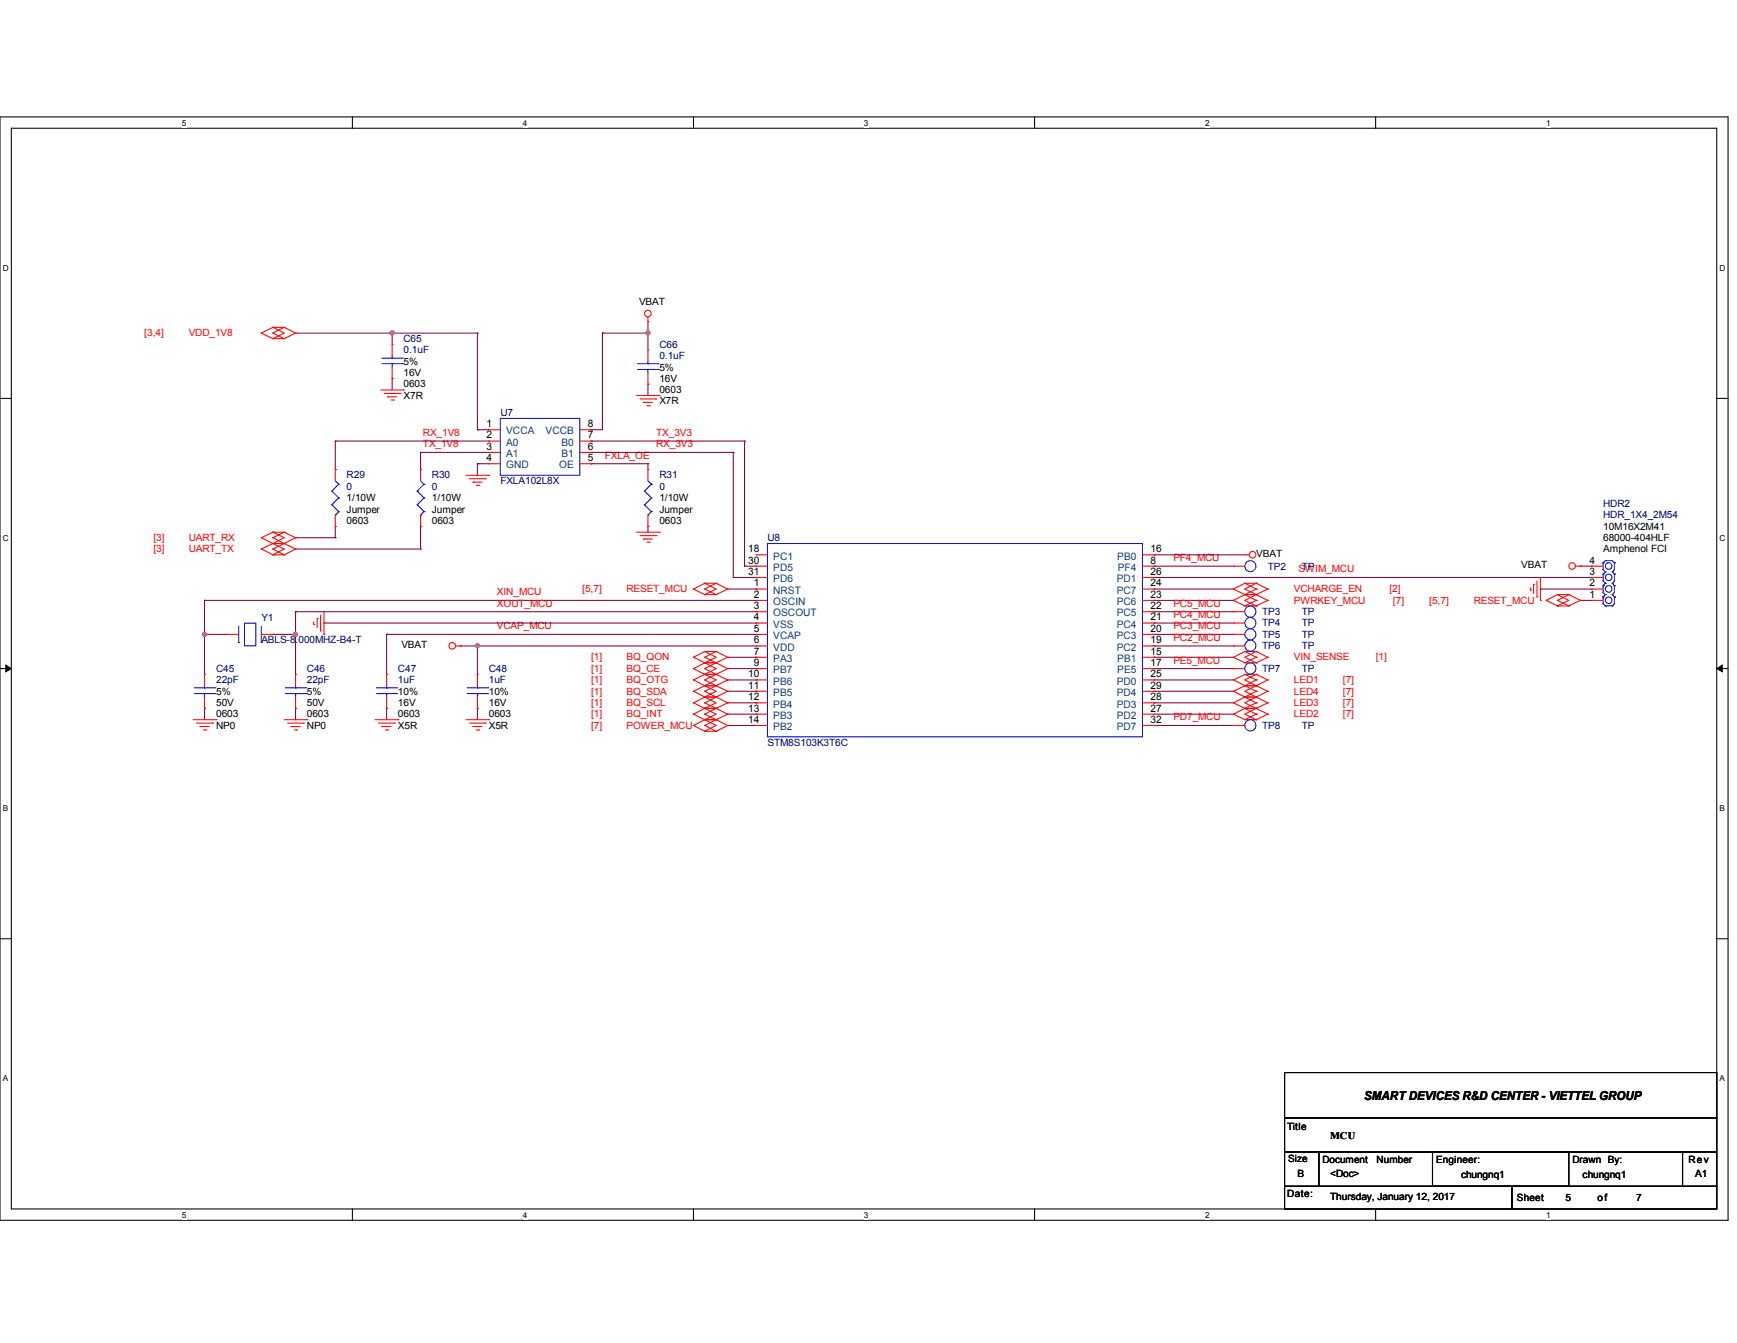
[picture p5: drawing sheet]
<svg xmlns="http://www.w3.org/2000/svg" width="279mm" height="216mm" viewBox="0 0 279 216" stroke-linecap="round" stroke-linejoin="round" font-family="sans-serif">
<path d="M0 18.8h278v177.4h-278zM1.8 20.6h274.3v173.8h-274.3z" fill="none" stroke="#000" stroke-width=".17"/>
<g fill="#fff">
<path d="M29.3 19h.7v1.5h-.7z"/>
<path d="M29.3 194.6h.7v1.4h-.7z"/>
</g>
<path d="M56.7 18.8v1.8M56.7 194.4v1.8" fill="none" stroke="#000" stroke-width=".17"/>
<g fill="#fff">
<path d="M84.1 19h.7v1.5h-.7z"/>
<path d="M84.1 194.6h.7v1.4h-.7z"/>
</g>
<path d="M111.5 18.8v1.8M111.5 194.4v1.8" fill="none" stroke="#000" stroke-width=".17"/>
<g fill="#fff">
<path d="M139 19h.7v1.5h-.7z"/>
<path d="M139 194.6h.7v1.4h-.7z"/>
</g>
<path d="M166.4 18.8v1.8M166.4 194.4v1.8" fill="none" stroke="#000" stroke-width=".17"/>
<g fill="#fff">
<path d="M193.8 19h.8v1.5h-.8z"/>
<path d="M193.8 194.6h.8v1.4h-.8z"/>
</g>
<path d="M221.3 18.8v1.8M221.3 194.4v1.8" fill="none" stroke="#000" stroke-width=".17"/>
<g fill="#fff">
<path d="M248.7 19h.7v1.5h-.7z"/>
<path d="M248.7 194.6h.7v1.4h-.7z"/>
<path d="M.5 42.3h.9v1.5h-.9z"/>
<path d="M276.6 42.3h.9v1.5h-.9z"/>
<path d="M.5 85.8h.9v1.4h-.9z"/>
<path d="M276.6 85.8h.9v1.4h-.9z"/>
</g>
<path d="M0 64.1h1.8M276.1 64.1h1.9" fill="none" stroke="#000" stroke-width=".17"/>
<g fill="#fff">
<path d="M.5 129.2h.8v1.5h-.8z"/>
<path d="M276.6 129.2h.9v1.5h-.9z"/>
</g>
<path d="M0 107.5h1.8M276.1 107.5h1.9" fill="none" stroke="#000" stroke-width=".17"/>
<path d="M.9 106.9l.9 .6-.9 .5zM276.1 107.5l.9-.6v1.1z" fill="#000" stroke="#000" stroke-width=".16"/>
<g fill="#fff">
<path d="M.5 172.6h.8v1.5h-.8z"/>
<path d="M276.6 172.6h.9v1.5h-.9z"/>
</g>
<path d="M0 150.9h1.8M276.1 150.9h1.9M206.6 172.4h69.5v7.3h-69.5zM206.6 179.7h69.5v5.5h-69.5zM206.6 185.2h5.5v5.5h-5.5zM206.6 190.7h36.6v3.7h-36.6zM212.1 185.2h58.5v5.5h-58.5zM230.4 185.2h21.9v5.5h-21.9zM243.2 190.7h32.9v3.7h-32.9zM270.6 185.2h5.5v5.5h-5.5z" fill="none" stroke="#000" stroke-width=".17"/>
<g fill="none" stroke="#800040" stroke-width=".17">
<path d="M47.5 53.6h29.3M63.1 53.6h.1M63.1 53.6v1.8M76.8 53.6h.1M76.8 53.6v15.5M96.9 53.6h.1M96.9 53.6v15.5h-1.8M96.9 53.6h7.3M104.2 51.7h.1M104.2 53.6h.1M104.2 51.7v4.6M53.9 70.9h.1"/>
<path d="M53.9 75.5h.1M53.9 70.9h24.7M53.9 70.9v4.6M63.1 60.8h.1M63.1 60.8v1.9M67.6 72.7h.1M67.6 75.5h.1M67.6 72.7h11M67.6 72.7v2.8M76.8 74.5h.1M76.8 69.1h.1M76.8 74.5v1.9"/>
<path d="M76.8 74.5h1.8M76.8 69.1h1.8M95.1 74.5h.1M95.1 69.1h.1M95.1 70.9h.1M95.1 74.5h9.1M95.1 70.9h24.7M95.1 72.7h22.8M104.2 61.8h.1M104.2 74.5h.1M104.2 61.8v1.8M104.2 74.5v1"/>
<path d="M117.9 72.7h.1M117.9 72.7v20.1M119.8 70.9h.1M119.8 70.9v20.1M32.9 96.5h.1M32.9 96.5v11.9M32.9 96.5h88.7M47.5 98.3h.1M47.5 98.3v10.1M47.5 98.3h74.1M47.5 86.4h6.4M47.5 88.3h20.1"/>
<path d="M53.9 86.4h.1M53.9 84.6h.1M53.9 84.6v1.8M67.6 88.3h.1M67.6 84.6h.1M67.6 84.6v3.7M104.2 84.6h.1M104.2 84.6v1M117.1 94.7h4.5M117.9 92.8h.1M117.9 92.8h3.7M119.8 91h.1"/>
<path d="M119.8 91h1.8M121.6 92.8h.1M121.6 94.7h.1M185.6 94.7h.1M185.6 91h.1M185.6 98.3h.1M185.6 89.2h.1M185.6 96.5h12.8M185.6 98.3h12.8M185.6 92.8h70.4M185.6 91h12.8M185.6 94.7h12.8"/>
<path d="M185.6 89.2h14.6M198.4 96.5h.1M247.8 94.7h.1M247.8 94.7h8.2M254.2 91h.1M254.2 96.5h.1M254.2 96.5h1.8M254.2 91h1.8M256 92.8h.1M32.9 113.9h.1M32.9 102h.1M32.9 113.9v1.8"/>
<path d="M32.9 102h3.7M43.9 102h.1M43.9 102h3.6M47.5 113.9h.1M47.5 102h.1M47.5 113.9v1.8M52.1 100.2h.1M52.1 100.2h69.5M62.2 102h.1M62.2 113.9h.1M62.2 102h59.4M62.2 102v6.4"/>
<path d="M62.2 113.9v1.8M74 103.8h.1M74 103.8h47.6M76.8 103.8h.1M76.8 113.9h.1M76.8 103.8v4.6M76.8 113.9v1.8M117.1 105.7h4.5M117.1 116.6h4.5M117.1 109.3h4.5M117.1 111.1h4.5M117.1 113h4.5"/>
<path d="M117.1 114.8h4.5M117.1 107.5h4.5M121.6 116.6h.1M121.6 111.1h.1M121.6 113h.1M121.6 114.8h.1M121.6 109.3h.1M121.6 107.5h.1M121.6 105.7h.1M185.6 105.7h.1M185.6 109.3h.1M185.6 113h.1"/>
<path d="M185.6 100.2h.1M185.6 103.8h.1M185.6 116.6h.1M185.6 102h12.8M185.6 100.2h12.8M185.6 103.8h12.8M185.6 105.7h12.8M185.6 116.6h12.8M185.6 109.3h12.8M185.6 111.1h12.8M185.6 113h12.8M185.6 114.8h12.8"/>
<path d="M185.6 107.5h12.8M198.4 111.1h.1M198.4 114.8h.1M198.4 102h.1M198.4 107.5h.1"/>
</g>
<g fill="#f0f" stroke="#f0f" stroke-width=".17">
<circle cx="32.9" cy="102" r=".34"/>
<circle cx="47.5" cy="102" r=".35"/>
<circle cx="76.8" cy="103.8" r=".34"/>
<circle cx="104.2" cy="53.5" r=".34"/>
<circle cx="63.1" cy="53.5" r=".34"/>
</g>
<g fill="none" stroke="#f00" stroke-width=".17">
<path d="M42 53.6h.1M42 53.6l1.9 .8M43.9 52.6h.1M43.9 54.4h.1M43.9 53.6h.1M43.9 54.4h1.8M43.9 52.6h1.8M43.9 52.6l-1.9 1M43.9 52.6l1.8 1-1.8 .8M43.9 53.6l1.8 .8M45.7 54.4h.1M45.7 52.6h.1"/>
<path d="M45.7 52.6l1.8 1M45.7 52.6l-1.8 1M47.5 53.6h.1M47.5 53.6l-1.8 .8M63.1 55.4h.1M63.1 55.4v1.8M63.1 59v1.8M104.2 51.7h.1M104.2 56.3h.1M104.2 51v.7M104.2 56.3v1.8M104.2 59.9v1.9"/>
<path d="M53.9 75.5h.1M53.9 75.5v1.8M61.3 62.7h3.6M61.8 63.2h2.5M62.4 63.8h.1M62.4 63.8h1.4M62.9 64.3h.4M63.1 60.8h.1M63.3 64.3h.1M64.3 63.2h.1M64.9 62.7h.1M67.6 75.5h.1"/>
<path d="M67.6 75.5v1.8M75 76.4h3.6M75.5 77h2.6M76.1 77.5h.1M76.1 77.5h1.4M76.6 78h.4M77 78h.1M78.1 77h.1M78.6 76.4h.1M78.6 69.1h.1M78.6 70.9h.1M78.6 72.7h.1"/>
<path d="M78.6 74.5h.1M78.6 69.1h1.9M78.6 70.9h1.9M78.6 72.7h1.9M78.6 74.5h1.9M93.3 69.1h1.8M93.3 70.9h1.8M93.3 72.7h1.8M93.3 74.5h1.8M95.1 74.5h.1M95.1 72.7h.1M95.1 70.9h.1"/>
<path d="M95.1 69.1h.1M102.4 63.6h3.6M103 64.1h2.5M103.5 64.7h.1M103.5 64.7h1.4M104.1 65.2h.3M104.2 61.8h.1M104.2 75.5h.1M104.2 75.5v1.8M104.4 65.2h.1M105.5 64.1h.1M106 63.6h.1"/>
<path d="M42 86.4h.1M42 88.3h.1M42 86.4l1.9 1M42 88.3l1.9 .9M43.9 85.6h.1M43.9 87.4h.1M43.9 86.4h.1M43.9 89.2h.1M43.9 88.3h.1M43.9 85.6h1.8M43.9 89.2h1.8M43.9 87.4h1.8"/>
<path d="M43.9 85.6l-1.9 .8M43.9 85.6l1.8 .8-1.8 1M43.9 86.4l1.8 1M43.9 87.4l-1.9 .9M43.9 87.4l1.8 .9-1.8 .9M43.9 88.3l1.8 .9M45.7 87.4h.1M45.7 85.6h.1M45.7 89.2h.1M45.7 85.6l1.8 .8M45.7 85.6l-1.8 .8M45.7 87.4l1.8 .9"/>
<path d="M45.7 87.4l-1.8 .9M47.5 86.4h.1M47.5 88.3h.1M47.5 86.4l-1.8 1M47.5 88.3l-1.8 .9M50.5 100v.4M51 99.4h.1M51 99.4v1.5M51.6 98.9v2.5M52.1 98.3v3.7M53.9 84.6h.1M53.9 82.8v1.8"/>
<path d="M67.6 84.6h.1M67.6 82.8v1.8M102.4 85.6h3.6M103 86.1h2.5M103.5 86.7h.1M103.5 86.7h1.4M104.1 87.2h.3M104.2 84.6h.1M104.2 82.8v1.8M104.4 87.2h.1M105.5 86.1h.1M106 85.6h.1"/>
<path d="M111.5 94.7h.1M111.5 94.7l1.9 .9M113.4 93.8h.1M113.4 95.6h.1M113.4 94.7h.1M113.4 95.6h1.8M113.4 93.8h1.8M113.4 93.8l-1.9 .9M113.4 93.8l1.8 .9-1.8 .9M113.4 94.7l1.8 .9M115.2 95.6h.1M115.2 93.8h.1"/>
<path d="M115.2 93.8l1.9 .9M115.2 93.8l-1.8 .9M117.1 94.7h.1M117.1 94.7l-1.9 .9M121.6 94.7h.1M121.6 96.5h.1M121.6 98.3h.1M121.6 89.2h.1M121.6 91h.1M121.6 92.8h.1M121.6 91h1.8M121.6 89.2h1.8"/>
<path d="M121.6 98.3h1.8M121.6 94.7h1.8M121.6 96.5h1.8M121.6 92.8h1.8M183.8 91h1.8M183.8 89.2h1.8M183.8 98.3h1.8M183.8 94.7h1.8M183.8 96.5h1.8M183.8 92.8h1.8M185.6 91h.1M185.6 89.2h.1"/>
<path d="M185.6 98.3h.1M185.6 96.5h.1M185.6 94.7h.1M185.6 92.8h.1M198.4 96.5h.1M198.4 94.7h.1M198.4 91h.1M198.4 98.3h.1M198.4 91h1.8M198.4 96.5l1.8 .9M198.4 94.7l1.8 .9M198.4 98.3h1.8"/>
<path d="M200.2 89.2h.1M200.2 97.4h.1M200.2 95.6h.1M200.2 93.8h.1M200.2 89.2h.8M200.2 97.4h1.9M200.2 95.6h1.9M200.2 95.6l-1.8 .9M200.2 95.6l1.9 .9M200.2 93.8h1.9M200.2 93.8l-1.8 .9M200.2 93.8l1.9 .9"/>
<path d="M202.1 95.6h.1M202.1 97.4h.1M202.1 96.5h.1M202.1 93.8h.1M202.1 94.7h.1M202.1 95.6l1.8 .9M202.1 95.6l-1.9 .9 1.9 .9M202.1 96.5l-1.9 .9M202.1 93.8l1.8 .9M202.1 93.8l-1.9 .9 1.9 .9M202.1 94.7l-1.9 .9M203.9 96.5h.1"/>
<path d="M203.9 94.7h.1M203.9 96.5l-1.8 .9M203.9 94.7l-1.8 .9M246.2 94.9h.1M246.2 94.5v.4M246.7 93.9h.1M246.7 93.9v1.5M247.2 96h.1M247.2 93.4v2.6M247.8 96.5h.1M247.8 92.8v3.7M248.7 96.5h.1"/>
<path d="M248.7 96.5l1.8 .9M250.5 95.6h.1M250.5 97.4h.1M250.5 96.5h.1M250.5 97.4h1.8M250.5 95.6h1.8M250.5 95.6l-1.8 .9M250.5 95.6l1.8 .9-1.8 .9M250.5 96.5l1.8 .9M252.3 97.4h.1M252.3 95.6h.1M252.3 95.6l1.9 .9"/>
<path d="M252.3 95.6l-1.8 .9M253.4 91h.8M254.2 91h.1M254.2 96.5h.1M254.2 96.5l-1.9 .9M256 96.5h.1M256 92.8h.1M256 94.7h.1M256 91h.1M256 91h1.9M256 94.7h1.9M256 96.5h1.9"/>
<path d="M256 92.8h1.9M31.1 115.7h3.7M31.6 116.2h2.6M32.2 116.8h.1M32.2 116.8h1.5M32.7 117.3h.4M32.9 108.4h.1M32.9 113.9h.1M32.9 108.4v1.8M32.9 112.1v1.8M33.1 117.3h.1M34.2 116.2h.1"/>
<path d="M34.8 115.7h.1M36.6 102h.1M36.6 102h1.8M42 102h1.9M43.9 102h.1M45.7 115.7h3.7M46.3 116.2h2.5M46.8 116.8h.1M46.8 116.8h1.5M47.4 117.3h.3M47.5 108.4h.1M47.5 113.9h.1"/>
<path d="M47.5 108.4v1.8M47.5 112.1v1.8M47.7 117.3h.1M48.8 116.2h.1M49.4 115.7h.1M50.5 100.4h.1M51.6 101.4h.1M52.1 102h.1M60.3 115.7h3.7M60.9 116.2h2.6M61.4 116.8h.1M61.4 116.8h1.5"/>
<path d="M62 117.3h.4M62.2 108.4h.1M62.2 113.9h.1M62.2 108.4v1.8M62.2 112.1v1.8M62.4 117.3h.1M63.5 116.2h.1M64 115.7h.1M73.3 103.8h.7M74 103.8h.1M75 115.7h3.6M75.5 116.2h2.6"/>
<path d="M76.1 116.8h.1M76.1 116.8h1.4M76.6 117.3h.4M76.8 108.4h.1M76.8 113.9h.1M76.8 108.4v1.8M76.8 112.1v1.8M77 117.3h.1M78.1 116.2h.1M78.6 115.7h.1M111.5 116.6h.1M111.5 113h.1"/>
<path d="M111.5 111.1h.1M111.5 114.8h.1M111.5 109.3h.1M111.5 107.5h.1M111.5 105.7h.1M111.5 116.6l1.9 1M111.5 113l1.9 .9M111.5 111.1l3.7 1.9-1.8 .9M111.5 114.8l1.9 .9M111.5 109.3l1.9 .9M111.5 107.5l1.9 .9M111.5 105.7l1.9 .9"/>
<path d="M113.4 115.7h.1M113.4 117.6h.1M113.4 116.6h.1M113.4 112.1h.1M113.4 113.9h.1M113.4 113h.1M113.4 110.2h.1M113.4 111.1h.1M113.4 114.8h.1M113.4 108.4h.1M113.4 109.3h.1M113.4 106.6h.1"/>
<path d="M113.4 107.5h.1M113.4 104.7h.1M113.4 105.7h.1M113.4 115.7h1.8M113.4 106.6h1.8M113.4 104.7h1.8M113.4 117.6h1.8M113.4 115.7l-1.9 .9M113.4 115.7l1.8 .9-1.8 1M113.4 116.6l1.8 1M113.4 113.9h1.8M113.4 110.2h1.8"/>
<path d="M113.4 108.4h1.8M113.4 112.1h1.8M113.4 110.2l1.8 .9-3.7 1.9M113.4 113l1.8 .9M113.4 110.2l-1.9 .9M113.4 111.1l1.8 1M113.4 113.9l-1.9 .9M113.4 113.9l1.8 .9-1.8 .9M113.4 114.8l1.8 .9M113.4 108.4l-1.9 .9M113.4 108.4l1.8 .9-1.8 .9M113.4 109.3l1.8 .9"/>
<path d="M113.4 106.6l-1.9 .9M113.4 106.6l1.8 .9-1.8 .9M113.4 107.5l1.8 .9M113.4 104.7l-1.9 1M113.4 104.7l1.8 1-1.8 .9M113.4 105.7l1.8 .9M115.2 117.6h.1M115.2 115.7h.1M115.2 113.9h.1M115.2 112.1h.1M115.2 110.2h.1M115.2 108.4h.1"/>
<path d="M115.2 106.6h.1M115.2 104.7h.1M115.2 115.7l1.9 .9M115.2 115.7l-1.8 .9M115.2 112.1l1.9 .9M115.2 112.1l-1.8 .9M115.2 110.2l1.9 .9M115.2 110.2l-1.8 .9M115.2 113.9l1.9 .9M115.2 113.9l-1.8 .9M115.2 108.4l1.9 .9M115.2 108.4l-1.8 .9"/>
<path d="M115.2 106.6l1.9 .9M115.2 106.6l-1.8 .9M115.2 104.7l1.9 1M115.2 104.7l-1.8 1M117.1 116.6h.1M117.1 113h.1M117.1 111.1h.1M117.1 114.8h.1M117.1 109.3h.1M117.1 107.5h.1M117.1 105.7h.1M117.1 116.6l-1.9 1"/>
<path d="M117.1 113l-1.9 .9M117.1 111.1l-1.9 1M117.1 114.8l-1.9 .9M117.1 109.3l-1.9 .9M117.1 107.5l-1.9 .9M117.1 105.7l-1.9 .9M121.6 100.2h.1M121.6 102h.1M121.6 103.8h.1M121.6 105.7h.1M121.6 107.5h.1M121.6 109.3h.1"/>
<path d="M121.6 111.1h.1M121.6 113h.1M121.6 114.8h.1M121.6 116.6h.1M121.6 103.8h1.8M121.6 116.6h1.8M121.6 102h1.8M121.6 100.2h1.8M121.6 105.7h1.8M121.6 107.5h1.8M121.6 109.3h1.8M121.6 111.1h1.8"/>
<path d="M121.6 113h1.8M121.6 114.8h1.8M183.8 103.8h1.8M183.8 116.6h1.8M183.8 102h1.8M183.8 100.2h1.8M183.8 105.7h1.8M183.8 107.5h1.8M183.8 109.3h1.8M183.8 111.1h1.8M183.8 113h1.8M183.8 114.8h1.8"/>
<path d="M185.6 105.7h.1M185.6 107.5h.1M185.6 103.8h.1M185.6 102h.1M185.6 100.2h.1M185.6 109.3h.1M185.6 114.8h.1M185.6 113h.1M185.6 111.1h.1M185.6 116.6h.1M198.4 105.7h.1M198.4 114.8h.1"/>
<path d="M198.4 109.3h.1M198.4 111.1h.1M198.4 113h.1M198.4 116.6h.1M198.4 100.2h.1M198.4 102h.1M198.4 103.8h.1M198.4 107.5h.1M198.4 103.8h1.8M198.4 105.7l1.8 .9M198.4 114.8l1.8 .9M198.4 109.3l1.8 .9"/>
<path d="M198.4 111.1l3.7 1.9M198.4 113l1.8 .9M198.4 116.6h1.8M198.4 102h1.8M198.4 100.2h1.8M198.4 107.5h1.8M200.2 106.6h.1M200.2 104.7h.1M200.2 115.7h.1M200.2 113.9h.1M200.2 110.2h.1M200.2 108.4h.1"/>
<path d="M200.2 112.1h.1M200.2 115.7h1.9M200.2 106.6h1.9M200.2 104.7h1.9M200.2 104.7l-1.8 1M200.2 104.7l1.9 1M200.2 113.9h1.9M200.2 113.9l-1.8 .9M200.2 113.9l1.9 .9M200.2 110.2h1.9M200.2 108.4h1.9M200.2 108.4l-1.8 .9"/>
<path d="M200.2 108.4l1.9 .9M200.2 112.1h1.9M200.2 110.2l-1.8 .9M200.2 110.2l1.9 .9M202.1 104.7h.1M202.1 106.6h.1M202.1 105.7h.1M202.1 113.9h.1M202.1 115.7h.1M202.1 114.8h.1M202.1 108.4h.1M202.1 110.2h.1"/>
<path d="M202.1 109.3h.1M202.1 112.1h.1M202.1 111.1h.1M202.1 113h.1M202.1 104.7l1.8 1M202.1 104.7l-1.9 1 1.9 .9M202.1 105.7l-1.9 .9M202.1 113.9l1.8 .9M202.1 113.9l-1.9 .9 1.9 .9M202.1 114.8l-1.9 .9M202.1 108.4l1.8 .9M202.1 108.4l-1.9 .9 1.9 .9"/>
<path d="M202.1 109.3l-1.9 .9M202.1 110.2l1.8 .9M202.1 110.2l-1.9 .9 1.9 1M202.1 111.1l-3.7 1.9M202.1 112.1l1.8 .9M202.1 112.1l-1.9 .9 1.9 .9M202.1 113l-1.9 .9M203.9 105.7h.1M203.9 114.8h.1M203.9 109.3h.1M203.9 111.1h.1M203.9 113h.1"/>
<path d="M203.9 105.7l-1.8 .9M203.9 114.8l-1.8 .9M203.9 109.3l-1.8 .9M203.9 111.1l-1.8 1M203.9 113l-1.8 .9"/>
<circle cx="104.2" cy="50.4" r=".53"/>
<circle cx="201.5" cy="89.2" r=".53"/>
<circle cx="252.9" cy="91" r=".53"/>
<circle cx="72.7" cy="103.8" r=".53"/>
</g>
<g fill="none" stroke="#00f" stroke-width=".17">
<path d="M61.4 58.5h3.3M61.4 57.6h3.3M63.1 57.6h.1M63.1 58.5h.1M63.1 57.2v.4M63.1 58.5v.5M64.7 58.5h.1M64.7 57.6h.1M102.6 59.4h3.3M102.6 58.5h3.3M104.2 58.5h.1M104.2 59.4h.1"/>
<path d="M104.2 58.1v.4M104.2 59.4v.5M105.9 59.4h.1M105.9 58.5h.1M53.4 79h.1M53.4 79l1.1 1.1M53.9 77.3l.6 .6M54.5 77.9h.1M54.5 77.9l-1.1 1.1M67.1 79h.1M67.1 79l1.1 1.1M67.6 77.3l.6 .6"/>
<path d="M68.2 77.9h.1M68.2 77.9l-1.1 1.1M80.5 67.3h12.8v9.1h-12.8zM103.7 79h.1M103.7 79l1.1 1.1M104.2 77.3l.6 .6M104.8 77.9h.1M104.8 77.9l-1.1 1.1M53.4 81.2h.1M53.4 81.2l1.1 1.1M53.9 82.8h.1M54.5 80.1h.1"/>
<path d="M54.5 82.3h.1M54.5 80.1l-1.1 1.1M54.5 82.3l-.6 .5M67.1 81.2h.1M67.1 81.2l1.1 1.1M67.6 82.8h.1M68.2 80.1h.1M68.2 82.3h.1M68.2 80.1l-1.1 1.1M68.2 82.3l-.6 .5M103.7 81.2h.1M103.7 81.2l1.1 1.1"/>
<path d="M104.2 82.8h.1M104.8 80.1h.1M104.8 82.3h.1M104.8 80.1l-1.1 1.1M104.8 82.3l-.6 .5M123.4 87.4h60.4v31h-60.4zM257.9 96h.1M257.9 94.1h.1M257.9 92.3h.1M257.9 90.5h.1M257.9 90.5v1.1l.3 .3M257.9 92.3v1.1l.3 .4"/>
<path d="M257.9 94.1v1.1l.3 .4M257.9 96v1.1l.3 .3M258.2 97.4h.1M258.2 95.6h.1M258.2 93.8h.1M258.2 90.1h.1M258.2 91.9h.1M258.2 97.4h1.1M258.2 95.6l-.3 .4M258.2 93.8l-.3 .3M258.2 91.9l-.3 .4M258.2 90.1h1.1l.4 .4"/>
<path d="M258.2 90.1l-.3 .4M259.3 97.4h.1M259.3 95.6h.1M259.3 93.8h.1M259.3 91.9h.1M259.3 95.6l.4 .4M259.3 93.8l.4 .3M259.3 91.9l.4 .4M259.7 96h.1M259.7 94.1h.1M259.7 92.3h.1M259.7 90.5h.1"/>
<path d="M259.7 90.5v1.1l-.4 .3M259.7 92.3v1.1l-.4 .4M259.7 94.1v1.1l-.4 .4M259.7 96v1.1l-.4 .3M31.3 111.5h3.2M31.3 110.6h3.2M32.9 110.6h.1M32.9 111.5h.1M32.9 110.2v.4M32.9 111.5v.6M34.5 111.5h.1M34.5 110.6h.1"/>
<path d="M38.4 103.3h.1M38.4 100.7v2.6M39.3 100.2h1.8v3.6h-1.8zM42 103.3h.1M42 100.7v2.6M45.9 111.5h3.3M45.9 110.6h3.3M47.5 110.6h.1M47.5 111.5h.1M47.5 110.2v.4M47.5 111.5v.6M49.2 111.5h.1"/>
<path d="M49.2 110.6h.1M60.5 111.5h3.3M60.5 110.6h3.3M62.2 110.6h.1M62.2 111.5h.1M62.2 110.2v.4M62.2 111.5v.6M63.8 111.5h.1M63.8 110.6h.1M75.1 111.5h3.3M75.1 110.6h3.3M76.8 110.6h.1"/>
<path d="M76.8 111.5h.1M76.8 110.2v.4M76.8 111.5v.6M78.4 111.5h.1M78.4 110.6h.1"/>
<circle cx="201.1" cy="98.3" r=".9"/>
<circle cx="201.1" cy="91" r=".89"/>
<circle cx="258.8" cy="92.8" r=".53"/>
<circle cx="258.8" cy="94.7" r=".53"/>
<circle cx="258.8" cy="91" r=".53"/>
<circle cx="258.8" cy="96.5" r=".53"/>
<circle cx="201.1" cy="116.6" r=".9"/>
<circle cx="201.1" cy="107.5" r=".9"/>
<circle cx="201.1" cy="102" r=".89"/>
<circle cx="201.1" cy="100.2" r=".89"/>
<circle cx="201.1" cy="103.8" r=".89"/>
</g>
<text font-size="2" x="219.4" y="176.8">SMART DEVICES R&amp;D CENTER - VIETTEL GROUP</text>
<g font-size="1.7">
<text x="78.3" y="68.7">1</text>
<text x="78.3" y="70.5">2</text>
<text x="94.5" y="70.5">7</text>
<text x="94.5" y="68.7">8</text>
<text x="78.3" y="72.3">3</text>
<text x="78.3" y="74.1">4</text>
<text x="94.5" y="74.1">5</text>
<text x="94.5" y="72.3">6</text>
<text x="120.3" y="88.8">18</text>
<text x="185.1" y="88.8">16</text>
<text x="120.3" y="90.6">30</text>
<text x="120.3" y="92.4">31</text>
<text x="121.3" y="94.3">1</text>
<text x="185.1" y="90.6">8</text>
<text x="185.1" y="94.3">24</text>
<text x="185.1" y="92.4">26</text>
<text x="255.7" y="92.4">3</text>
<text x="255.7" y="94.3">2</text>
<text x="255.7" y="90.6">4</text>
<text x="121.3" y="96.1">2</text>
<text x="121.3" y="97.9">3</text>
<text x="121.3" y="99.7">4</text>
<text x="121.3" y="101.6">5</text>
<text x="185.1" y="101.6">20</text>
<text x="185.1" y="99.7">21</text>
<text x="185.1" y="97.9">22</text>
<text x="185.1" y="96.1">23</text>
<text x="255.7" y="96.1">1</text>
<text x="121.3" y="103.4">6</text>
<text x="121.3" y="105.2">7</text>
<text x="121.3" y="107.1">9</text>
<text x="185.1" y="105.2">15</text>
<text x="185.1" y="107.1">17</text>
<text x="185.1" y="103.4">19</text>
<text x="120.3" y="108.9">10</text>
<text x="120.3" y="110.7">11</text>
<text x="120.3" y="112.6">12</text>
<text x="185.1" y="108.9">25</text>
<text x="185.1" y="112.6">28</text>
<text x="185.1" y="110.7">29</text>
<text x="120.3" y="114.4">13</text>
<text x="120.3" y="116.2">14</text>
<text x="185.1" y="114.4">27</text>
<text x="185.1" y="116.2">32</text>
</g>
<g font-size="1.7" fill="#004080">
<text x="81.4" y="69.8">VCCA</text>
<text x="81.4" y="71.7">A0</text>
<text x="87.8" y="69.8">VCCB</text>
<text x="90.3" y="71.7">B0</text>
<text x="81.4" y="73.5">A1</text>
<text x="81.4" y="75.3">GND</text>
<text x="90" y="75.3">OE</text>
<text x="90.3" y="73.5">B1</text>
<text x="124.4" y="90">PC1</text>
<text x="179.7" y="90">PB0</text>
<text x="124.4" y="95.5">NRST</text>
<text x="124.4" y="91.8">PD5</text>
<text x="124.4" y="93.6">PD6</text>
<text x="179.6" y="95.5">PC7</text>
<text x="179.6" y="93.6">PD1</text>
<text x="179.8" y="91.8">PF4</text>
<text x="124.4" y="97.3">OSCIN</text>
<text x="124.4" y="99.1">OSCOUT</text>
<text x="124.4" y="100.9">VSS</text>
<text x="179.6" y="100.9">PC4</text>
<text x="179.6" y="99.1">PC5</text>
<text x="179.6" y="97.3">PC6</text>
<text x="124.4" y="102.7">VCAP</text>
<text x="124.4" y="104.6">VDD</text>
<text x="124.4" y="106.4">PA3</text>
<text x="179.6" y="104.6">PC2</text>
<text x="179.6" y="102.7">PC3</text>
<text x="179.7" y="106.4">PB1</text>
<text x="124.4" y="108.2">PB7</text>
<text x="124.4" y="110.1">PB6</text>
<text x="124.4" y="111.9">PB5</text>
<text x="124.4" y="113.7">PB4</text>
<text x="179.6" y="110.1">PD0</text>
<text x="179.6" y="113.7">PD3</text>
<text x="179.6" y="111.9">PD4</text>
<text x="179.7" y="108.2">PE5</text>
<text x="124.4" y="115.6">PB3</text>
<text x="124.4" y="117.4">PB2</text>
<text x="179.6" y="115.6">PD2</text>
<text x="179.6" y="117.4">PD7</text>
</g>
<g font-size="1.6">
<text x="102.8" y="49.1">VBAT</text>
<text x="64.9" y="58.6">5%</text>
<text x="106.1" y="59.6">5%</text>
<text x="64.9" y="62.3">0603</text>
<text x="64.9" y="64.1">X7R</text>
<text x="64.9" y="60.5">16V</text>
<text x="106.1" y="63.2">0603</text>
<text x="106.1" y="65">X7R</text>
<text x="106.1" y="61.4">16V</text>
<text x="55.8" y="80.6">1/10W</text>
<text x="55.8" y="82.4">Jumper</text>
<text x="69.5" y="80.6">1/10W</text>
<text x="69.5" y="82.4">Jumper</text>
<text x="106.1" y="80.6">1/10W</text>
<text x="106.1" y="82.4">Jumper</text>
<text x="55.8" y="84.2">0603</text>
<text x="69.5" y="84.2">0603</text>
<text x="106.1" y="84.2">0603</text>
<text x="202.1" y="89.5">VBAT</text>
<text x="257.9" y="85.1">10M16X2M41</text>
<text x="257.9" y="88.8">Amphenol FCI</text>
<text x="257.9" y="87">68000-404HLF</text>
<text x="244.7" y="91.4">VBAT</text>
<text x="64.6" y="104.2">VBAT</text>
<text x="34.8" y="113.5">50V</text>
<text x="34.8" y="111.7">5%</text>
<text x="49.4" y="113.5">50V</text>
<text x="49.4" y="111.7">5%</text>
<text x="64" y="113.5">16V</text>
<text x="64" y="111.7">10%</text>
<text x="78.6" y="113.5">16V</text>
<text x="78.6" y="111.7">10%</text>
<text x="34.8" y="115.3">0603</text>
<text x="34.8" y="117.1">NP0</text>
<text x="49.4" y="115.3">0603</text>
<text x="49.4" y="117.1">NP0</text>
<text x="64" y="115.3">0603</text>
<text x="64" y="117.1">X5R</text>
<text x="78.6" y="115.3">0603</text>
<text x="78.6" y="117.1">X5R</text>
<text x="207" y="181.7">Title</text>
<text x="213.9" y="183">MCU</text>
<text x="207.2" y="186.8">Size</text>
<text x="208.7" y="189.2">B</text>
<text x="212.7" y="187">Document</text>
<text x="214" y="189.2">&lt;Doc&gt;</text>
<text x="221.4" y="187">Number</text>
<text x="231" y="187">Engineer:</text>
<text x="235" y="189.4">chungnq1</text>
<text x="252.9" y="187">Drawn By:</text>
<text x="254.6" y="189.4">chungnq1</text>
<text x="271.6" y="187">Rev</text>
<text x="272.7" y="189.2">A1</text>
<text x="207" y="192.5">Date:</text>
<text x="214" y="192.9">Thursday, January 12, 2017</text>
<text x="244" y="193">Sheet</text>
<text x="251.8" y="193">5</text>
<text x="256.9" y="193">of</text>
<text x="263.2" y="193">7</text>
</g>
<g font-size="1.6" fill="#f00">
<text x="23.2" y="54.1">[3,4]</text>
<text x="30.4" y="54.1">VDD_1V8</text>
<text x="68" y="71.9">TX_1V8</text>
<text x="68" y="70.1">RX_1V8</text>
<text x="105.5" y="70.1">TX_3V3</text>
<text x="105.5" y="71.9">RX_3V3</text>
<text x="97.3" y="73.7">FXLA_OE</text>
<text x="24.7" y="87">[3]</text>
<text x="24.7" y="88.8">[3]</text>
<text x="30.4" y="87">UART_RX</text>
<text x="30.4" y="88.8">UART_TX</text>
<text x="79.9" y="95.7">XIN_MCU</text>
<text x="93.7" y="95.2">[5,7]</text>
<text x="100.8" y="95.2">RESET_MCU</text>
<text x="188.7" y="90.2">PF4_MCU</text>
<text x="208.1" y="95.2">VCHARGE_EN</text>
<text x="208.9" y="92">SWIM_MCU</text>
<text x="223.5" y="95.2">[2]</text>
<text x="79.9" y="97.5">XOUT_MCU</text>
<text x="79.9" y="101.2">VCAP_MCU</text>
<text x="188.7" y="97.5">PC5_MCU</text>
<text x="188.7" y="99.4">PC4_MCU</text>
<text x="188.7" y="101.2">PC3_MCU</text>
<text x="208.1" y="97">PWRKEY_MCU</text>
<text x="224" y="97">[7]</text>
<text x="229.9" y="97">[5,7]</text>
<text x="237" y="97">RESET_MCU</text>
<text x="95.1" y="108">[1]</text>
<text x="95.1" y="106.2">[1]</text>
<text x="100.8" y="108">BQ_CE</text>
<text x="100.8" y="106.2">BQ_QON</text>
<text x="188.7" y="103">PC2_MCU</text>
<text x="188.7" y="106.7">PE5_MCU</text>
<text x="208.1" y="106.2">VIN_SENSE</text>
<text x="221.3" y="106.2">[1]</text>
<text x="95.1" y="113.5">[1]</text>
<text x="95.1" y="111.7">[1]</text>
<text x="95.1" y="109.9">[1]</text>
<text x="100.8" y="113.5">BQ_SCL</text>
<text x="100.8" y="111.7">BQ_SDA</text>
<text x="100.8" y="109.9">BQ_OTG</text>
<text x="208.1" y="109.9">LED1</text>
<text x="208.1" y="111.7">LED4</text>
<text x="208.1" y="113.5">LED3</text>
<text x="216" y="109.9">[7]</text>
<text x="216" y="111.7">[7]</text>
<text x="216" y="113.5">[7]</text>
<text x="95.1" y="117.1">[7]</text>
<text x="95.1" y="115.3">[1]</text>
<text x="100.8" y="117.1">POWER_MCU</text>
<text x="100.8" y="115.3">BQ_INT</text>
<text x="188.7" y="115.8">PD7_MCU</text>
<text x="208.1" y="115.3">LED2</text>
<text x="216" y="115.3">[7]</text>
</g>
<g font-size="1.6" fill="#000080">
<text x="64.9" y="55">C65</text>
<text x="64.9" y="56.8">0.1uF</text>
<text x="106.1" y="55.9">C66</text>
<text x="106.1" y="57.7">0.1uF</text>
<text x="80.5" y="66.8">U7</text>
<text x="55.8" y="76.9">R29</text>
<text x="69.5" y="76.9">R30</text>
<text x="80.5" y="77.9">FXLA102L8X</text>
<text x="106.1" y="76.9">R31</text>
<text x="55.8" y="78.7">0</text>
<text x="69.5" y="78.7">0</text>
<text x="106.1" y="78.7">0</text>
<text x="257.9" y="81.5">HDR2</text>
<text x="257.9" y="83.3">HDR_1X4_2M54</text>
<text x="123.5" y="87">U8</text>
<text x="203.9" y="91.6">TP2</text>
<text x="209.4" y="91.6">TP</text>
<text x="42" y="99.8">Y1</text>
<text x="203" y="98.8">TP3</text>
<text x="203" y="100.7">TP4</text>
<text x="209.4" y="98.8">TP</text>
<text x="209.4" y="100.7">TP</text>
<text x="34.8" y="108">C45</text>
<text x="42" y="103.4">ABLS-8.000MHZ-B4-T</text>
<text x="49.4" y="108">C46</text>
<text x="64" y="108">C47</text>
<text x="78.6" y="108">C48</text>
<text x="203" y="102.5">TP5</text>
<text x="203" y="104.4">TP6</text>
<text x="203" y="108">TP7</text>
<text x="209.4" y="102.5">TP</text>
<text x="209.4" y="104.4">TP</text>
<text x="209.4" y="108">TP</text>
<text x="34.8" y="109.9">22pF</text>
<text x="49.4" y="109.9">22pF</text>
<text x="64" y="109.9">1uF</text>
<text x="78.6" y="109.9">1uF</text>
<text x="123.5" y="119.9">STM8S103K3T6C</text>
<text x="203" y="117.1">TP8</text>
<text x="209.4" y="117.1">TP</text>
</g>
<g font-size="1.3">
<text x="29.3" y="20.2">5</text>
<text x="84.1" y="20.2">4</text>
<text x="139" y="20.2">3</text>
<text x="193.8" y="20.2">2</text>
<text x="248.7" y="20.2">1</text>
<text x=".5" y="43.5">D</text>
<text x="276.6" y="43.5">D</text>
<text x=".5" y="87">C</text>
<text x="276.6" y="87">C</text>
<text x=".5" y="130.4">B</text>
<text x="276.6" y="130.4">B</text>
<text x=".5" y="173.8">A</text>
<text x="276.6" y="173.8">A</text>
<text x="29.3" y="195.8">5</text>
<text x="84.1" y="195.8">4</text>
<text x="139" y="195.8">3</text>
<text x="193.8" y="195.8">2</text>
<text x="248.7" y="195.8">1</text>
</g>
</svg>
